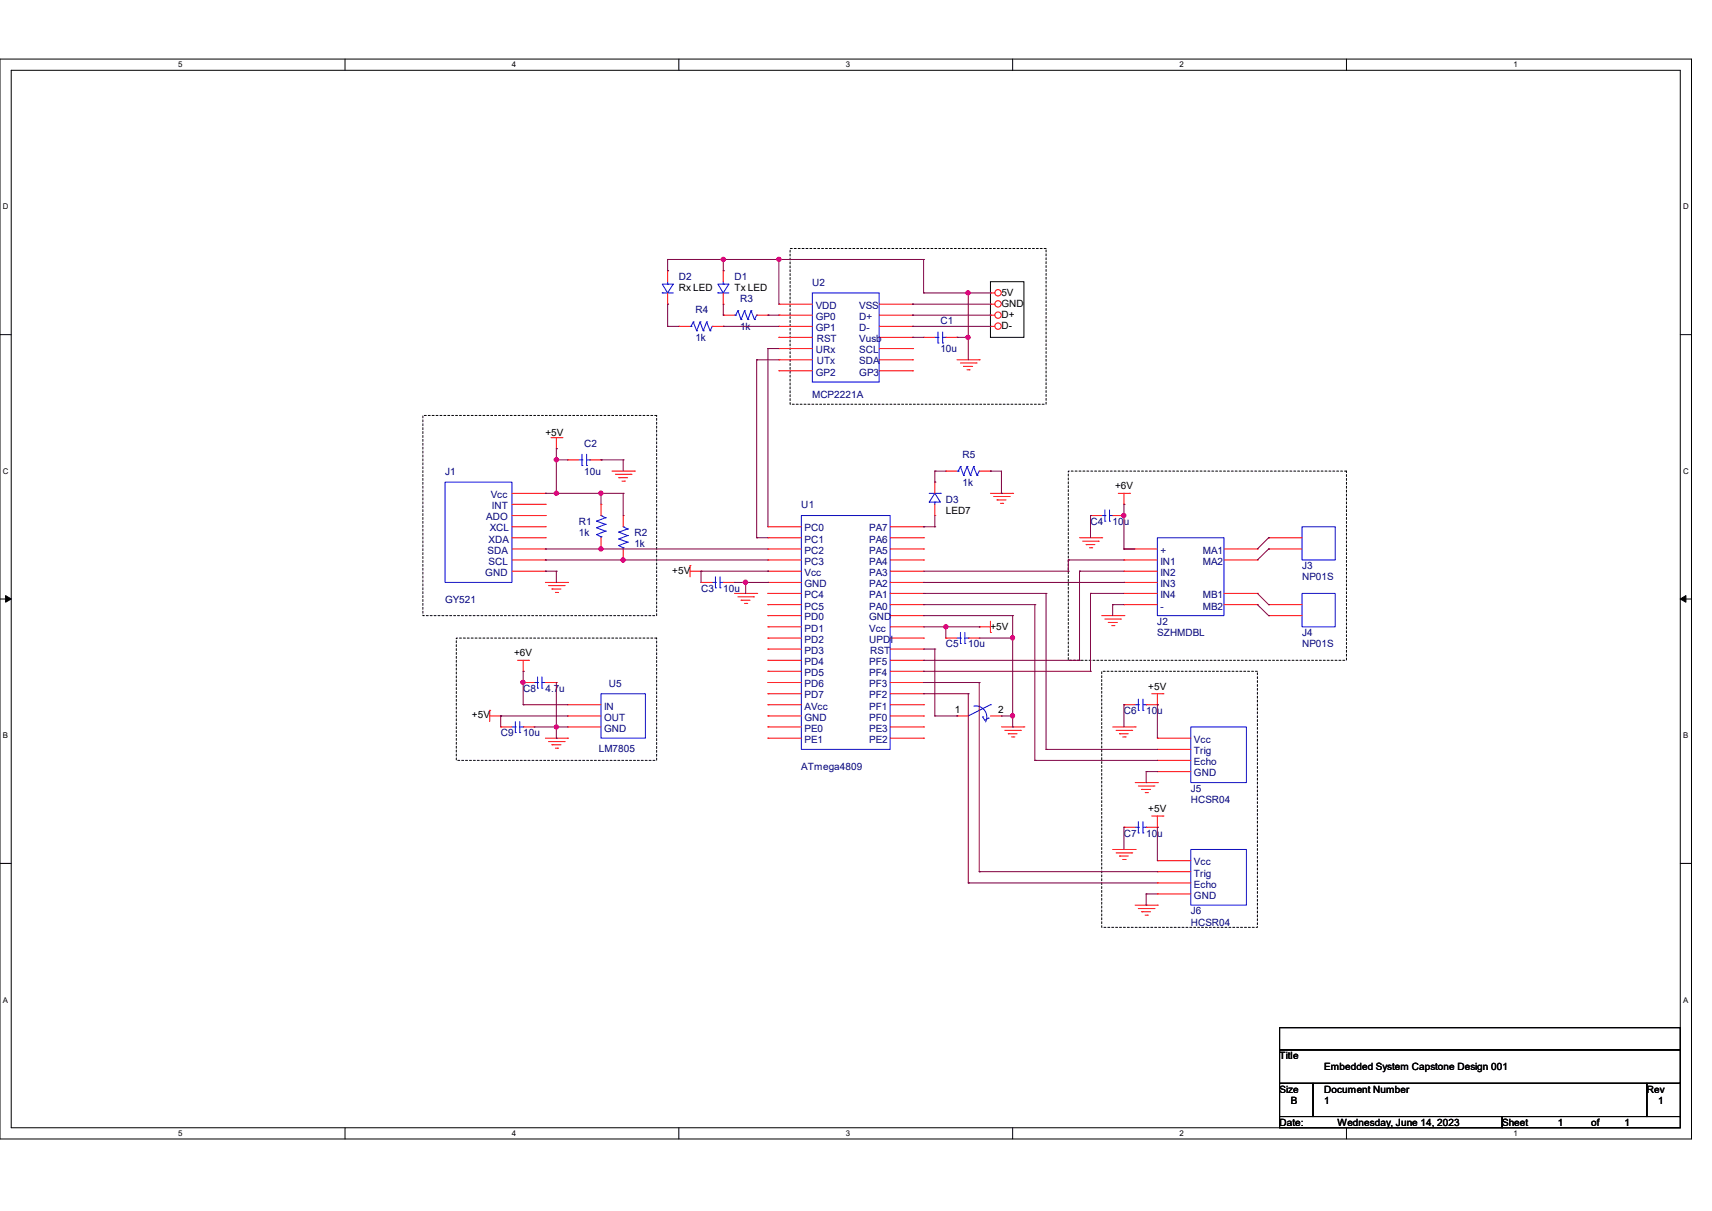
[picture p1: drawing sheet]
<svg xmlns="http://www.w3.org/2000/svg" width="297mm" height="210mm" viewBox="0 0 297 210" stroke-linecap="round" stroke-linejoin="round" font-family="sans-serif">
<path d="M0 10.2h293.5v187.3h-293.5zM1.9 12.2h289.6v183.4h-289.6z" fill="none" stroke="#000" stroke-width=".17"/>
<g fill="#fff">
<path d="M30.9 10.5h.8v1.5h-.8z"/>
<path d="M30.9 195.8h.8v1.5h-.8z"/>
</g>
<path d="M59.9 10.2v2M59.9 195.6v1.9" fill="none" stroke="#000" stroke-width=".17"/>
<g fill="#fff">
<path d="M88.8 10.5h.8v1.5h-.8z"/>
<path d="M88.8 195.8h.8v1.5h-.8z"/>
</g>
<path d="M117.8 10.2v2M117.8 195.6v1.9" fill="none" stroke="#000" stroke-width=".17"/>
<g fill="#fff">
<path d="M146.7 10.5h.8v1.5h-.8z"/>
<path d="M146.7 195.8h.8v1.5h-.8z"/>
</g>
<path d="M175.7 10.2v2M175.7 195.6v1.9" fill="none" stroke="#000" stroke-width=".17"/>
<g fill="#fff">
<path d="M204.6 10.5h.8v1.5h-.8z"/>
<path d="M204.6 195.8h.8v1.5h-.8z"/>
</g>
<path d="M233.6 10.2v2M233.6 195.6v1.9" fill="none" stroke="#000" stroke-width=".17"/>
<g fill="#fff">
<path d="M262.6 10.5h.7v1.5h-.7z"/>
<path d="M262.6 195.8h.7v1.5h-.7z"/>
<path d="M.5 35.1h1v1.5h-1z"/>
<path d="M292 35.1h1v1.5h-1z"/>
<path d="M.5 80.9h1v1.6h-1z"/>
<path d="M292 80.9h1v1.6h-1z"/>
</g>
<path d="M0 58h1.9M291.5 58h2" fill="none" stroke="#000" stroke-width=".17"/>
<g fill="#fff">
<path d="M.5 126.8h.9v1.5h-.9z"/>
<path d="M292 126.8h.9v1.5h-.9z"/>
</g>
<path d="M0 103.9h1.9M291.5 103.9h2" fill="none" stroke="#000" stroke-width=".17"/>
<path d="M1 103.3l.9 .6-.9 .5zM291.5 103.9l1-.6v1.1z" fill="#000" stroke="#000" stroke-width=".17"/>
<g fill="#fff">
<path d="M.5 172.6h.9v1.6h-.9z"/>
<path d="M292 172.6h.9v1.6h-.9z"/>
</g>
<path d="M171.8 48.9h5.8v9.6h-5.8zM0 149.7h1.9M291.5 149.7h2M222 178.2h69.5v3.9h-69.5zM222 182.1h69.5v5.8h-69.5zM222 187.9h5.8v5.7h-5.8zM222 193.6h38.6v2h-38.6zM227.8 187.9h57.9v5.7h-57.9zM260.6 193.6h30.9v2h-30.9zM285.7 187.9h5.8v5.7h-5.8z" fill="none" stroke="#000" stroke-width=".17"/>
<path d="M137.1 43.1h44.4v27h-44.4zM73.4 72.1h40.5v34.7h-40.5zM185.3 81.7h48.3v32.8h-48.3zM79.2 110.7h34.7v21.2h-34.7zM191.1 116.4h27v44.4h-27z" fill="none" stroke="#000" stroke-width=".17" stroke-dasharray=".3"/>
<g fill="none" stroke="#f00" stroke-width=".17">
<path d="M115.8 46.9h.1M115.8 52.7h.1M115.8 46.9v2M115.8 50.8v1.9M117.8 56.6h.1M117.8 56.6h1.9M123.6 56.6h1.9M125.5 46.9h.1M125.5 52.7h.1M125.5 56.6h.1M125.5 54.7h.1M125.5 54.7h1.9"/>
<path d="M125.5 46.9v2M125.5 50.8v1.9M131.3 54.7h1.9M133.2 54.7h.1M135.1 52.7h.1M135.1 54.7h.1M135.1 56.6h.1M135.1 58.5h.1M135.1 52.7h5.8M135.1 54.7h5.8M135.1 56.6h5.8M135.1 58.5h5.8"/>
<path d="M152.5 52.7h5.8M152.5 54.7h5.8M152.5 56.6h5.8M152.5 58.5h5.8M158.3 52.7h.1M158.3 54.7h.1M158.3 56.6h.1M158.3 58.5h.1M160.2 58.5h.1M160.2 58.5h2M164.1 58.5h1.9M166 58.5h.1"/>
<path d="M171.8 52.7h.1M171.8 54.7h.1M171.8 56.6h.1M171.8 50.8h.1M171.8 52.7h.8M171.8 54.7h.8M171.8 56.6h.8M171.8 50.8h.8M95.6 75.9h1.9M96.5 77.8h.1M96.5 75.9v1.9M97.5 75.9h.1"/>
<path d="M98.5 79.8h.1M98.5 79.8h1.9M102.3 79.8h2M104.3 79.8h.1M135.1 60.5h.1M135.1 62.4h.1M135.1 64.3h.1M135.1 62.4h5.8M135.1 60.5h5.8M135.1 64.3h5.8M152.5 62.4h5.8M152.5 60.5h5.8"/>
<path d="M152.5 64.3h5.8M158.3 60.5h.1M158.3 62.4h.1M158.3 64.3h.1M166 62.4h3.9M166.6 62.9h2.7M167.2 63.5h.1M167.2 63.5h1.5M167.8 64.1h.3M168.1 64.1h.1M169.3 62.9h.1M169.9 62.4h.1"/>
<path d="M88.8 85.6h5.8M88.8 99.1h5.8M88.8 93.3h5.8M88.8 95.2h5.8M88.8 97.1h5.8M88.8 89.4h5.8M88.8 91.4h5.8M88.8 87.5h5.8M94.6 85.6h.1M94.6 99.1h.1M94.6 97.1h.1M94.6 95.2h.1"/>
<path d="M94.6 93.3h.1M94.6 91.4h.1M94.6 89.4h.1M94.6 87.5h.1M104.3 87.5h.1M104.3 95.2h.1M104.3 87.5v1.9M104.3 93.3v1.9M106.2 81.7h3.9M106.8 82.3h2.7M107.4 82.8h.1M107.4 82.8h1.5"/>
<path d="M107.9 83.4h.4M108.1 89.4h.1M108.1 97.1h.1M108.1 89.4v2M108.1 95.2v1.9M108.3 83.4h.1M109.5 82.3h.1M110.1 81.7h.1M119.7 98.1h.1M119.7 99.1h1.9M119.7 98.1v1.9M121.6 99.1h.1"/>
<path d="M133.2 91.4h.1M133.2 93.3h.1M133.2 95.2h.1M133.2 97.1h.1M133.2 99.1h.1M133.2 99.1h5.8M133.2 93.3h5.8M133.2 95.2h5.8M133.2 97.1h5.8M133.2 91.4h5.8M154.4 99.1h5.8M154.4 93.3h5.8"/>
<path d="M154.4 95.2h5.8M154.4 97.1h5.8M154.4 91.4h5.8M160.2 91.4h.1M160.2 93.3h.1M160.2 95.2h.1M160.2 97.1h.1M160.2 99.1h.1M162.2 89.4h.1M162.2 83.6h.1M162.2 83.6v2M162.2 87.5v1.9"/>
<path d="M164.1 81.7h.1M164.1 81.7h1.9M169.9 81.7h1.9M171.8 81.7h.1M171.8 85.6h3.9M172.4 86.1h2.7M173 86.7h.1M173 86.7h1.5M173.6 87.3h.3M173.9 87.3h.1M175.1 86.1h.1M175.7 85.6h.1"/>
<path d="M187.3 93.3h3.8M187.8 93.9h2.7M188.4 94.4h.1M188.4 94.4h1.5M189 95h.4M189.2 89.4h.1M189.2 89.4h1.9M189.4 95h.1M190.5 93.9h.1M191.1 93.3h.1M193 89.4h2M194 85.6h2"/>
<path d="M195 87.5h.1M195 95.2h.1M195 97.1h.1M195 99.1h.1M195 89.4h.1M195 99.1h5.8M195 85.6v1.9M195 95.2h5.8M195 97.1h5.8M196 85.6h.1M212.3 95.2h5.8M212.3 97.1h5.8"/>
<path d="M218.1 95.2h.1M218.1 97.1h.1M220.1 93.3h.1M220.1 95.2h.1M220.1 93.3h5.8M220.1 95.2h5.8M89.8 114.5h1.9M90.8 116.4h.1M90.8 118.4h.1M90.8 114.5v1.9M90.8 118.4h1.9M91.7 114.5h.1"/>
<path d="M94.6 101h3.9M94.6 118.4h1.9M95.2 101.6h2.7M95.8 102.2h.1M95.8 102.2h1.5M96.4 102.7h.3M96.5 118.4h.1M96.7 102.7h.1M97.9 101.6h.1M98.5 101h.1M121.6 101h.1M121.6 101h2"/>
<path d="M125.5 101h1.9M127.4 101h.1M127.4 102.9h3.9M128 103.5h2.7M128.6 104.1h.1M128.6 104.1h1.5M129.2 104.6h.3M129.5 104.6h.1M130.7 103.5h.1M131.3 102.9h.1M133.2 101h.1M133.2 102.9h.1"/>
<path d="M133.2 104.9h.1M133.2 106.8h.1M133.2 108.7h.1M133.2 110.7h.1M133.2 112.6h.1M133.2 114.5h.1M133.2 116.4h.1M133.2 118.4h.1M133.2 101h5.8M133.2 102.9h5.8M133.2 106.8h5.8M133.2 108.7h5.8"/>
<path d="M133.2 114.5h5.8M133.2 104.9h5.8M133.2 110.7h5.8M133.2 112.6h5.8M133.2 116.4h5.8M133.2 118.4h5.8M154.4 101h5.8M154.4 102.9h5.8M154.4 106.8h5.8M154.4 108.7h5.8M154.4 114.5h5.8M154.4 104.9h5.8"/>
<path d="M154.4 110.7h5.8M154.4 112.6h5.8M154.4 116.4h5.8M154.4 118.4h5.8M160.2 101h.1M160.2 102.9h.1M160.2 104.9h.1M160.2 106.8h.1M160.2 108.7h.1M160.2 110.7h.1M160.2 112.6h.1M160.2 114.5h.1"/>
<path d="M160.2 116.4h.1M160.2 118.4h.1M164.1 110.7h.1M164.1 110.7h1.9M168 110.7h1.9M169.9 108.7h.1M169.9 110.7h.1M169.9 108.7h1.9M171.8 109.7h.1M171.8 107.7v2M191.1 106.8h3.9M191.7 107.4h2.7"/>
<path d="M192.3 107.9h.1M192.3 107.9h1.5M192.9 108.5h.4M193.3 108.5h.1M194.4 107.4h.1M195 106.8h.1M195 104.9h.1M195 101h.1M195 102.9h.1M195 101h5.8M195 102.9h5.8M195 104.9h5.8"/>
<path d="M212.3 102.9h5.8M212.3 104.9h5.8M218.1 102.9h.1M218.1 104.9h.1M220.1 104.9h.1M220.1 106.8h.1M220.1 106.8h5.8M220.1 104.9h5.8M85 123.2h.1M85 124.2h1.9M85 123.2v1.9M86.9 124.2h.1"/>
<path d="M86.9 126.1h.1M86.9 126.1h1.9M90.8 126.1h1.9M92.7 126.1h.1M94.6 128h3.9M95.2 128.6h2.7M95.8 129.2h.1M95.8 129.2h1.5M96.4 129.8h.3M96.7 129.8h.1M97.9 128.6h.1M98.5 128h.1"/>
<path d="M98.5 122.2h.1M98.5 124.2h.1M98.5 126.1h.1M98.5 126.1h5.8M98.5 124.2h5.8M98.5 122.2h5.8M133.2 120.3h.1M133.2 122.2h.1M133.2 124.2h.1M133.2 126.1h.1M133.2 128h.1M133.2 126.1h5.8"/>
<path d="M133.2 120.3h5.8M133.2 124.2h5.8M133.2 128h5.8M133.2 122.2h5.8M154.4 126.1h5.8M154.4 120.3h5.8M154.4 124.2h5.8M154.4 128h5.8M154.4 122.2h5.8M160.2 120.3h.1M160.2 122.2h.1M160.2 124.2h.1"/>
<path d="M160.2 126.1h.1M160.2 128h.1M166 124.2h.1M166 124.2h2M171.8 124.2h1.9M173.7 124.2h.1M173.7 126.1h3.9M174.3 126.7h2.7M174.9 127.3h.1M174.9 127.3h1.5M175.5 127.8h.4M175.9 127.8h.1"/>
<path d="M177 126.7h.1M177.6 126.1h.1M193 126.1h3.9M193.6 126.7h2.7M194.2 127.3h.1M194.2 127.3h1.5M194.8 127.8h.4M195 122.2h.1M195 122.2h1.9M195.2 127.8h.1M196.3 126.7h.1M196.9 126.1h.1"/>
<path d="M196.9 135.7h3.9M197.5 136.3h2.7M198.1 136.9h.1M198.1 136.9h1.5M198.7 137.5h.4M198.8 122.2h2M199.1 137.5h.1M199.8 120.3h2M200.2 136.3h.1M200.8 135.7h.1M200.8 122.2h.1M200.8 128h.1"/>
<path d="M200.8 130h.1M200.8 131.9h.1M200.8 133.8h.1M200.8 120.3v1.9M200.8 128h5.8M200.8 130h5.8M200.8 131.9h5.8M200.8 133.8h5.8M201.8 120.3h.1M193 147.3h3.9M193.6 147.9h2.7M194.2 148.5h.1"/>
<path d="M194.2 148.5h1.5M194.8 149.1h.4M195 143.5h.1M195 143.5h1.9M195.2 149.1h.1M196.3 147.9h.1M196.9 147.3h.1M196.9 157h3.9M197.5 157.6h2.7M198.1 158.1h.1M198.1 158.1h1.5M198.7 158.7h.4"/>
<path d="M198.8 143.5h2M199.1 158.7h.1M199.8 141.5h2M200.2 157.6h.1M200.8 143.5h.1M200.8 157h.1M200.8 149.3h.1M200.8 151.2h.1M200.8 153.1h.1M200.8 155h.1M200.8 141.5v2M200.8 149.3h5.8"/>
<path d="M200.8 151.2h5.8M200.8 153.1h5.8M200.8 155h5.8M201.8 141.5h.1"/>
<circle cx="173.1" cy="56.6" r=".55"/>
<circle cx="173.1" cy="54.7" r=".55"/>
<circle cx="173.1" cy="52.7" r=".55"/>
<circle cx="173.1" cy="50.8" r=".55"/>
</g>
<g fill="none" stroke="#00f" stroke-width=".17">
<path d="M114.9 49.3h1.9l-1 1.5zM114.9 50.8h.1M114.9 50.8h1.9M115.8 49.3h.1M115.8 48.9v.4M119.7 56.6h.2M119.9 56.6h.1M120.3 55.8h.1M120.3 55.8l-.4 .8M120.3 55.8l.6 1.6M120.9 57.4h.1M121.5 55.8h.1"/>
<path d="M121.5 55.8l-.6 1.6M121.5 55.8l.5 1.6M122 57.4h.1M122.6 55.8h.1M122.6 55.8l-.6 1.6M122.6 55.8l.6 1.6M123.2 57.4h.1M123.6 56.6h.1M123.6 56.6l-.4 .8M124.5 49.3h1.9l-.9 1.5zM124.5 50.8h.1M124.5 50.8h1.9"/>
<path d="M125.5 49.3h.1M125.5 48.9v.4M127.4 54.7h.2M127.6 54.7h.1M128 53.9h.1M128 53.9l-.4 .8M128 53.9l.6 1.5M128.6 55.4h.1M129.2 53.9h.1M129.2 53.9l-.6 1.5M129.2 53.9l.6 1.5M129.8 55.4h.1"/>
<path d="M130.3 53.9h.1M130.3 53.9l-.5 1.5M130.3 53.9l.6 1.5M130.9 55.4h.1M131.3 54.7h.1M131.3 54.7l-.4 .7M140.9 50.8h11.6v15.5h-11.6zM162.2 58.5h.5M162.7 59.5h.1M162.7 58.5h.1M162.7 57.6v1.9M163.5 59.5h.1"/>
<path d="M163.5 57.6v1.9M163.5 58.5h.6M164.1 58.5h.1M100.4 79.8h.6M101 79.8h.1M101 78.8v1.9M101.8 78.8v1.9M101.8 79.8h.5M102.3 79.8h.1M77.2 83.6h11.6v17.4h-11.6zM101 80.7h.1M101.8 80.7h.1"/>
<path d="M103.5 92.7h.1M103.5 91.5h.1M103.5 90.4h.1M103.5 92.7l.8 .4M103.5 91.5l1.5 .6M103.5 90.4l1.5 .5M104.3 89.4h.1M104.3 93.1h.1M104.3 89.4l.7 .4M104.3 93.1v.2M105 92.1h.1M105 90.9h.1"/>
<path d="M105 89.8h.1M105 92.1l-1.5 .6M105 90.9l-1.5 .6M105 89.8l-1.5 .6M107.4 94.6h.1M107.4 93.5h.1M107.4 92.3h.1M107.4 94.6l.7 .4M107.4 93.5l1.5 .5M107.4 92.3l1.5 .6M108.1 91.4h.1M108.1 95h.1"/>
<path d="M108.1 91.4l.8 .3M108.1 95v.2M108.9 94h.1M108.9 92.9h.1M108.9 91.7h.1M108.9 94l-1.5 .6M108.9 92.9l-1.5 .6M108.9 91.7l-1.5 .6M139 89.4h15.4v40.6h-15.4zM161.2 85.6h2M162.2 85.6l1 1.5h-2zM162.2 87.1h.1"/>
<path d="M162.2 87.1v.4M163.2 85.6h.1M166 81.7h.2M166.2 81.7h.1M166.6 80.9h.1M166.6 80.9l-.4 .8M166.6 80.9l.6 1.6M167.2 82.5h.1M167.8 80.9h.1M167.8 80.9l-.6 1.6M167.8 80.9l.6 1.6M168.4 82.5h.1"/>
<path d="M168.9 80.9h.1M168.9 80.9l-.5 1.6M168.9 80.9l.6 1.6M169.5 82.5h.1M169.9 81.7h.1M169.9 81.7l-.4 .8M191.1 89.4h.6M191.7 90.4h.1M191.7 89.4h.1M191.7 88.4v2M192.5 90.4h.1M192.5 88.4v2"/>
<path d="M192.5 89.4h.5M193 89.4h.1M200.8 93.3h11.5v13.5h-11.5zM225.9 91.4h5.7v5.7h-5.7zM92.7 118.4h.6M93.3 119.3h.1M93.3 118.4h.1M93.3 117.4v1.9M94 119.3h.1M94 117.4v1.9M94 118.4h.6M94.6 118.4h.1"/>
<path d="M123.6 101h.5M124.1 101.9h.1M124.1 101h.1M124.1 100v1.9M124.9 101.9h.1M124.9 100v1.9M124.9 101h.6M125.5 101h.1M166 110.7h.6M166.6 111.6h.1M166.6 110.7h.1M166.6 109.7v1.9"/>
<path d="M167.4 111.6h.1M167.4 109.7v1.9M167.4 110.7h.6M168 110.7h.1M225.9 102.9h5.7v5.8h-5.7zM88.8 126.1h.6M89.4 127h.1M89.4 126.1h.1M89.4 125.1v1.9M90.2 127h.1M90.2 125.1v1.9M90.2 126.1h.6"/>
<path d="M90.8 126.1h.1M104.3 120.3h7.7v7.7h-7.7zM169 122.5a1.9 1.9 0 0 1 1.8 .7 1.9 1.9 0 0 1 .2 2M170.5 124.3h.1M170.5 124.3l.4 .6 .5-.4M171.4 124.5h.1M171.8 122.2h.1M171.8 122.2l-3.8 2M196.9 122.2h.6M197.5 123.2h.1M197.5 122.2h.1M197.5 121.2v2"/>
<path d="M198.3 123.2h.1M198.3 121.2v2M198.3 122.2h.5M198.8 122.2h.1M206.6 126.1h9.6v9.6h-9.6zM196.9 143.5h.6M197.5 144.4h.1M197.5 143.5h.1M197.5 142.5v1.9M198.3 144.4h.1M198.3 142.5v1.9M198.3 143.5h.5"/>
<path d="M198.8 143.5h.1M206.6 147.3h9.6v9.7h-9.6z"/>
</g>
<g fill="none" stroke="#800040" stroke-width=".17">
<path d="M115.8 45h.1M115.8 46.9h.1M115.8 52.7h.1M115.8 56.6h.1M115.8 56.6h2M115.8 45h44.4M115.8 45v1.9M115.8 52.7v3.9M125.5 54.7h.1M125.5 46.9h.1M125.5 45h.1M125.5 56.6h.1"/>
<path d="M125.5 56.6h9.6M125.5 45v1.9M125.5 52.7v2M133.2 54.7h.1M133.2 54.7h1.9M135.1 45h.1M135.1 45v7.7M158.3 52.7h.1M158.3 54.7h.1M158.3 56.6h.1M158.3 58.5h.1M158.3 52.7h13.5"/>
<path d="M158.3 54.7h13.5M158.3 56.6h13.5M158.3 58.5h1.9M160.2 50.8h.1M160.2 45h.1M160.2 50.8h11.6M160.2 45v5.8M166 58.5h.1M166 58.5h2M168 58.5h.1M168 50.8h.1M168 50.8v11.6"/>
<path d="M96.5 79.8h.1M96.5 77.8h.1M96.5 77.8v7.8M96.5 79.8h2M104.3 79.8h.1M104.3 79.8h3.8M108.1 79.8h.1M108.1 79.8v1.9M131.3 62.4h.1M131.3 62.4h3.8M131.3 62.4v30.9M133.2 60.5h.1"/>
<path d="M133.2 60.5h1.9M133.2 60.5v30.9M94.6 99.1h.1M94.6 95.2h.1M94.6 97.1h.1M94.6 85.6h.1M94.6 99.1h1.9M94.6 97.1h38.6M94.6 95.2h38.6M94.6 85.6h13.5M96.5 99.1h.1M96.5 85.6h.1"/>
<path d="M96.5 99.1v1.9M104.3 95.2h.1M104.3 85.6h.1M104.3 85.6v1.9M108.1 97.1h.1M108.1 85.6h.1M108.1 85.6v3.8M121.6 99.1h.1M121.6 99.1h11.6M121.6 99.1v1.9M131.3 93.3h.1M131.3 93.3h1.9"/>
<path d="M133.2 99.1h.1M160.2 91.4h.1M160.2 99.1h25.1M160.2 91.4h2M162.2 91.4h.1M162.2 83.6h.1M162.2 81.7h.1M162.2 81.7v1.9M162.2 89.4v2M162.2 81.7h1.9M171.8 81.7h.1M171.8 81.7h1.9v3.9"/>
<path d="M173.7 85.6h.1M185.3 99.1h.1M185.3 97.1h.1M185.3 97.1h9.7M185.3 97.1v2M187.3 99.1h.1M187.3 99.1h7.7M187.3 99.1v15.4M189.2 89.4h.1M189.2 89.4v3.9M195 87.5h.1M195 95.2h.1"/>
<path d="M195 89.4h.1M195 95.2h1.9M195 87.5v7.7M220.1 93.3h.1M220.1 95.2h.1M220.1 93.3l-2 1.9M220.1 95.2l-2 1.9M90.8 116.4h.1M90.8 118.4h.1M90.8 116.4v5.8M96.5 118.4v9.6M127.4 101h5.8"/>
<path d="M129.4 101h.1M129.4 101v1.9M133.2 101h.1M160.2 114.5h27.1M160.2 116.4h29M160.2 106.8h15.5M160.2 101h34.8M160.2 104.9h19.3M160.2 102.9h21.3M160.2 108.7h9.7M160.2 112.6h2M160.2 118.4h9.7"/>
<path d="M162.2 112.6h.1M162.2 112.6v11.6M164.1 108.7h.1M164.1 108.7v2M169.9 108.7h.1M169.9 118.4h.1M169.9 110.7h5.8M169.9 118.4v32.8M175.7 106.8h.1M175.7 110.7h.1M175.7 106.8v19.3M179.5 104.9h.1"/>
<path d="M179.5 104.9v27M181.5 102.9h.1M181.5 102.9v27.1M187.3 114.5h.1M189.2 116.4h.1M189.2 102.9h.1M189.2 102.9h5.8M189.2 102.9v13.5M193 104.9h.1M193 104.9h2M193 104.9v1.9M195 101h.1"/>
<path d="M218.1 102.9l2 2M218.1 104.9l2 1.9M220.1 104.9h.1M220.1 106.8h.1M86.9 124.2h.1M86.9 124.2h11.6M86.9 124.2v1.9M90.8 122.2h.1M90.8 122.2h7.7M92.7 126.1h5.8M96.5 126.1h.1M96.5 128h.1"/>
<path d="M160.2 120.3h7.8M162.2 124.2h.1M162.2 124.2h3.8M166 124.2h.1M168 120.3h.1M168 120.3v32.8M173.7 124.2h2M175.7 124.2h.1M175.7 126.1h.1M179.5 131.9h.1M179.5 131.9h21.3M181.5 130h.1"/>
<path d="M181.5 130h19.3M195 122.2h.1M195 122.2v3.9M198.8 133.8h.1M198.8 135.7h.1M198.8 133.8h2M198.8 133.8v1.9M200.8 122.2h.1M200.8 122.2v5.8M168 153.1h.1M168 153.1h32.8M169.9 151.2h.1"/>
<path d="M169.9 151.2h30.9M195 143.5h.1M195 143.5v3.8M198.8 157h.1M198.8 155h.1M198.8 155v2M198.8 155h2M200.8 143.5h.1M200.8 143.5v5.8"/>
</g>
<g fill="#f0f" stroke="#f0f" stroke-width=".17">
<circle cx="108.1" cy="97.1" r=".37"/>
<circle cx="104.2" cy="95.2" r=".37"/>
<circle cx="135.1" cy="45" r=".37"/>
<circle cx="125.5" cy="45" r=".37"/>
<circle cx="167.9" cy="58.5" r=".37"/>
<circle cx="167.9" cy="50.8" r=".37"/>
<circle cx="129.3" cy="101" r=".37"/>
<circle cx="96.5" cy="85.5" r=".37"/>
<circle cx="96.5" cy="79.7" r=".37"/>
<circle cx="104.2" cy="85.5" r=".37"/>
<circle cx="195" cy="89.4" r=".37"/>
<circle cx="175.7" cy="110.6" r=".37"/>
<circle cx="164.1" cy="108.7" r=".37"/>
<circle cx="175.7" cy="124.1" r=".37"/>
<circle cx="90.7" cy="118.3" r=".37"/>
<circle cx="96.5" cy="126.1" r=".37"/>
</g>
<g font-size="1.7">
<text x="117.8" y="50.5">Rx LED</text>
<text x="127.4" y="50.5">Tx LED</text>
<text x="173.7" y="53.2">GND</text>
<text x="173.7" y="51.3">5V</text>
<text x="173.7" y="55.1">D+</text>
<text x="173.7" y="57">D-</text>
<text x="94.6" y="75.6">+5V</text>
<text x="164.1" y="89.1">LED7</text>
<text x="193.5" y="84.8">+6V</text>
<text x="116.6" y="99.5">+5V</text>
<text x="89.2" y="113.8">+6V</text>
<text x="171.8" y="109.2">+5V</text>
<text x="199.2" y="119.6">+5V</text>
<text x="81.9" y="124.6">+5V</text>
<text x="165.6" y="123.7">1</text>
<text x="173.2" y="123.7">2</text>
<text x="199.2" y="140.8">+5V</text>
<text x="222" y="183.7">Title</text>
<text x="229.7" y="185.6">Embedded System Capstone Design 001</text>
<text x="222" y="189.5">Size</text>
<text x="223.9" y="191.4">B</text>
<text x="229.7" y="191.4">1</text>
<text x="229.7" y="189.5">Document Number</text>
<text x="285.7" y="189.5">Rev</text>
<text x="287.7" y="191.4">1</text>
<text x="222" y="195.2">Date:</text>
<text x="232.1" y="195.2">Wednesday, June 14, 2023</text>
<text x="260.6" y="195.2">Sheet</text>
<text x="270.2" y="195.2">1</text>
<text x="276" y="195.2">of</text>
<text x="281.8" y="195.2">1</text>
</g>
<g font-size="1.7" fill="#000080">
<text x="117.8" y="48.6">D2</text>
<text x="127.4" y="48.6">D1</text>
<text x="128.4" y="52.4">R3</text>
<text x="140.9" y="49.5">U2</text>
<text x="141.5" y="53.6">VDD</text>
<text x="149.1" y="53.6">VSS</text>
<text x="120.6" y="54.4">R4</text>
<text x="120.6" y="59.2">1k</text>
<text x="128.4" y="57.2">1k</text>
<text x="141.5" y="55.5">GP0</text>
<text x="141.5" y="57.4">GP1</text>
<text x="141.7" y="59.3">RST</text>
<text x="149.1" y="55.5">D+</text>
<text x="149.1" y="57.4">D-</text>
<text x="149.1" y="59.3">Vusb</text>
<text x="163.1" y="56.3">C1</text>
<text x="141.5" y="61.3">URx</text>
<text x="141.5" y="65.1">GP2</text>
<text x="141.7" y="63.2">UTx</text>
<text x="149.1" y="61.3">SCL</text>
<text x="149.1" y="63.2">SDA</text>
<text x="149.1" y="65.1">GP3</text>
<text x="163.1" y="61.1">10u</text>
<text x="140.9" y="69">MCP2221A</text>
<text x="101.3" y="77.5">C2</text>
<text x="77.2" y="82.3">J1</text>
<text x="101.3" y="82.3">10u</text>
<text x="167" y="79.4">R5</text>
<text x="85.1" y="86.4">Vcc</text>
<text x="85.3" y="88.3">INT</text>
<text x="139" y="88.1">U1</text>
<text x="164.1" y="87.2">D3</text>
<text x="167" y="84.2">1k</text>
<text x="84.4" y="90.3">ADO</text>
<text x="84.7" y="94.1">XDA</text>
<text x="85" y="92.2">XCL</text>
<text x="100.4" y="91">R1</text>
<text x="100.4" y="93">1k</text>
<text x="110.1" y="93">R2</text>
<text x="110.1" y="94.9">1k</text>
<text x="139.6" y="92.2">PC0</text>
<text x="139.6" y="94.1">PC1</text>
<text x="150.8" y="92.2">PA7</text>
<text x="150.8" y="94.1">PA6</text>
<text x="189.2" y="91">C4</text>
<text x="193" y="91">10u</text>
<text x="84.2" y="99.9">GND</text>
<text x="84.6" y="96.1">SDA</text>
<text x="84.7" y="98">SCL</text>
<text x="139.6" y="96.1">PC2</text>
<text x="139.6" y="98">PC3</text>
<text x="139.6" y="99.9">Vcc</text>
<text x="139.6" y="101.8">GND</text>
<text x="150.8" y="96.1">PA5</text>
<text x="150.8" y="98">PA4</text>
<text x="150.8" y="99.9">PA3</text>
<text x="150.8" y="101.8">PA2</text>
<text x="201.3" y="96.1">+</text>
<text x="201.3" y="98">IN1</text>
<text x="201.3" y="99.9">IN2</text>
<text x="201.3" y="101.8">IN3</text>
<text x="208.7" y="96.1">MA1</text>
<text x="208.7" y="98">MA2</text>
<text x="225.9" y="98.7">J3</text>
<text x="225.9" y="100.7">NP01S</text>
<text x="77.2" y="104.5">GY521</text>
<text x="121.6" y="102.6">C3</text>
<text x="125.5" y="102.6">10u</text>
<text x="139.6" y="103.8">PC4</text>
<text x="139.6" y="105.7">PC5</text>
<text x="139.6" y="107.6">PD0</text>
<text x="150.8" y="103.8">PA1</text>
<text x="150.8" y="105.7">PA0</text>
<text x="150.8" y="107.6">GND</text>
<text x="201.3" y="105.7">-</text>
<text x="201.3" y="103.8">IN4</text>
<text x="208.7" y="103.8">MB1</text>
<text x="208.7" y="105.7">MB2</text>
<text x="139.6" y="109.6">PD1</text>
<text x="139.6" y="111.5">PD2</text>
<text x="139.6" y="113.4">PD3</text>
<text x="150.8" y="109.6">Vcc</text>
<text x="150.8" y="111.5">UPDI</text>
<text x="151" y="113.4">RST</text>
<text x="164.1" y="112.3">C5</text>
<text x="168" y="112.3">10u</text>
<text x="200.8" y="108.4">J2</text>
<text x="200.8" y="110.3">SZHMDBL</text>
<text x="225.9" y="110.3">J4</text>
<text x="225.9" y="112.3">NP01S</text>
<text x="90.8" y="120">C8</text>
<text x="94.6" y="120">4.7u</text>
<text x="105.6" y="119.2">U5</text>
<text x="139.6" y="115.4">PD4</text>
<text x="139.6" y="117.3">PD5</text>
<text x="139.6" y="119.2">PD6</text>
<text x="150.8" y="115.4">PF5</text>
<text x="150.8" y="117.3">PF4</text>
<text x="150.8" y="119.2">PF3</text>
<text x="104.8" y="123.1">IN</text>
<text x="104.8" y="125">OUT</text>
<text x="139.6" y="121.1">PD7</text>
<text x="139.6" y="123.1">AVcc</text>
<text x="139.6" y="125">GND</text>
<text x="150.8" y="121.1">PF2</text>
<text x="150.8" y="123.1">PF1</text>
<text x="150.8" y="125">PF0</text>
<text x="195" y="123.8">C6</text>
<text x="198.8" y="123.8">10u</text>
<text x="86.9" y="127.7">C9</text>
<text x="90.8" y="127.7">10u</text>
<text x="103.9" y="130.4">LM7805</text>
<text x="104.8" y="126.9">GND</text>
<text x="139.6" y="126.9">PE0</text>
<text x="139.6" y="128.9">PE1</text>
<text x="150.8" y="126.9">PE3</text>
<text x="150.8" y="128.9">PE2</text>
<text x="207.1" y="128.9">Vcc</text>
<text x="207.1" y="130.8">Trig</text>
<text x="139" y="133.5">ATmega4809</text>
<text x="206.6" y="137.3">J5</text>
<text x="207.1" y="132.7">Echo</text>
<text x="207.1" y="134.7">GND</text>
<text x="206.6" y="139.3">HCSR04</text>
<text x="195" y="145.1">C7</text>
<text x="198.8" y="145.1">10u</text>
<text x="207.1" y="150.1">Vcc</text>
<text x="207.1" y="152">Trig</text>
<text x="207.1" y="154">Echo</text>
<text x="207.1" y="155.9">GND</text>
<text x="206.6" y="158.6">J6</text>
<text x="206.6" y="160.5">HCSR04</text>
</g>
<g font-size="1.4">
<text x="30.9" y="11.7">5</text>
<text x="88.8" y="11.7">4</text>
<text x="146.7" y="11.7">3</text>
<text x="204.6" y="11.7">2</text>
<text x="262.6" y="11.7">1</text>
<text x=".5" y="36.3">D</text>
<text x="292" y="36.3">D</text>
<text x=".5" y="82.2">C</text>
<text x="292" y="82.2">C</text>
<text x=".5" y="128">B</text>
<text x="292" y="128">B</text>
<text x=".5" y="173.9">A</text>
<text x="292" y="173.9">A</text>
<text x="30.9" y="197">5</text>
<text x="88.8" y="197">4</text>
<text x="146.7" y="197">3</text>
<text x="204.6" y="197">2</text>
<text x="262.6" y="197">1</text>
</g>
</svg>
